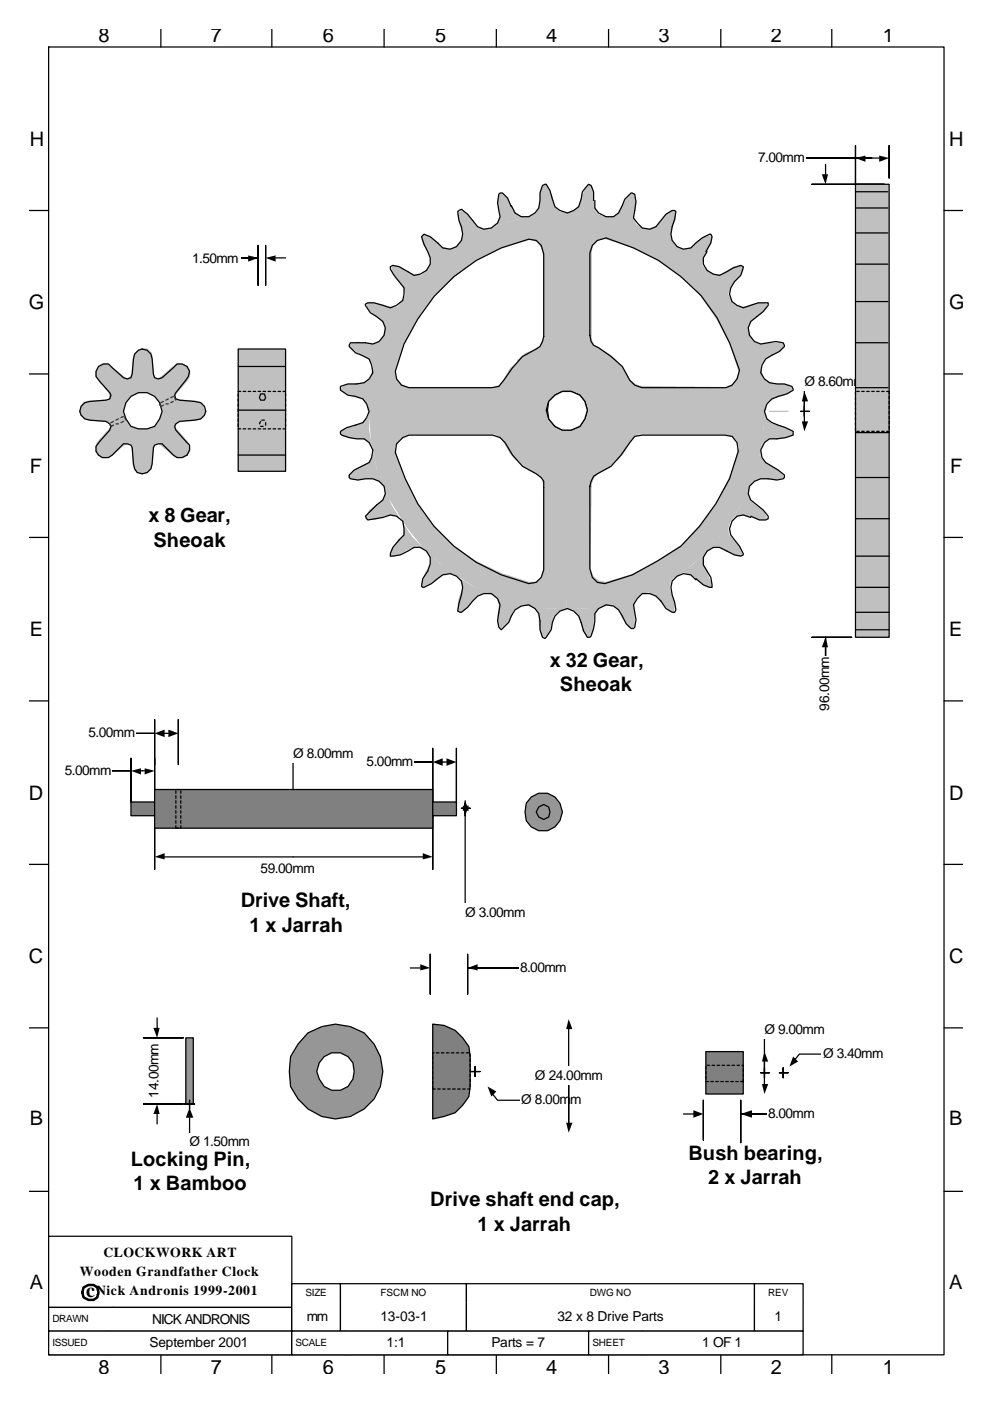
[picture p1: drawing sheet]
<svg xmlns="http://www.w3.org/2000/svg" width="210mm" height="297mm" viewBox="0 0 210 297" stroke-linecap="round" stroke-linejoin="round" font-family="sans-serif">
<g fill="none" stroke="#000" stroke-width=".26">
<path d="M10.3 10h190v277.2h-190zM34.1 6.2v3.8M57.7 6.2v3.8M81.5 6.2v3.8M105.3 6.2v3.8M129.1 6.2v3.8M152.9 6.2v3.8M176.5 6.2v3.8M6.3 44.6h4M200.3 44.6h4M6.3 79.3h4M200.3 79.3h4"/>
<path d="M6.3 113.9h4M200.3 113.9h4M6.3 148.6h4M200.3 148.6h4M6.3 183.3h4M200.3 183.3h4M6.3 217.9h4M200.3 217.9h4M6.3 252.6h4M200.3 252.6h4M34.1 287.2v4.1M57.7 287.2v4.1"/>
<path d="M81.5 287.2v4.1M105.3 287.2v4.1M129.1 287.2v4.1M152.9 287.2v4.1M176.5 287.2v4.1"/>
</g>
<path d="M50.5 74h10.1v25.9h-10.1z" fill-rule="evenodd" fill="#c0c0c0" stroke="#000" stroke-width=".26"/>
<g fill="none" stroke="#000" stroke-width=".26">
<path d="M50.5 77.7h10.1M50.5 87h10.1M50.5 96.5h10.1M50.5 90.9h.6M50.5 83h.6M50.5 83.5v.5M50.5 84.6v.5M50.5 85.6v.6M50.5 86.7v.5M50.5 87.8v.5M50.5 88.8v.5M50.5 89.9v.5"/>
<path d="M51.6 90.9h.5M51.6 83h.5M52.7 90.9h.5M52.7 83h.5M53.7 90.9h.5M53.7 83h.5M54.8 90.9h.5M54.8 83h.5M55.8 90.9h.6M55.8 83h.6M56.9 90.9h.5M56.9 83h.5"/>
<path d="M57.9 90.9h.6M57.9 83h.6M59 90.9h.5M59 83h.5M60.1 90.9h.5M60.1 83h.5M60.6 83.5v.5M60.6 84.6v.5M60.6 85.6v.6M60.6 86.7v.5M60.6 87.8v.5M60.6 88.8v.5"/>
<path d="M60.6 89.9v.5"/>
</g>
<path d="M55.3 83.5h.8l.3 .8-.3 .5h-.8l-.3-.5z" fill-rule="evenodd" fill="#c0c0c0" stroke="#000" stroke-width=".26"/>
<path d="M55.3 89.3l-.3 .6M55.3 90.4h.5M55.6 89.1h.5M56.4 89.6v.5" fill="none" stroke="#000" stroke-width=".26"/>
<path d="M54.8 52v8.5zM56.4 52v8.5zM45.8 54.7h9z" fill-rule="evenodd" fill="#fff"/>
<path d="M50.5 54.7h2.4M54.8 52v8.5v-8.5M54.8 54.7h-9h9M56.4 52v8.5v-8.5M58.5 54.7h2.1" fill="none" stroke="#000" stroke-width=".26"/>
<path d="M52.7 54.2l2.1 .5-2.1 .8zM56.4 54.7l2.1-.5v1.3z" fill="#000"/>
<path d="M40.5 52.6h10.6v4.2h-10.6z" fill-rule="evenodd" fill="#fff"/>
<path d="M39.4 220h1.6v14.1h-1.6z" fill-rule="evenodd" fill="#969696" stroke="#000" stroke-width=".26"/>
<path d="M39.2 234.1h2.1zM40.2 233.3v1.8z" fill-rule="evenodd" fill="#fff"/>
<path d="M39.2 234.1h2.1h-2.1M40.2 235.1v-1.8v1.8M40.2 237v5.3" fill="none" stroke="#000" stroke-width=".26"/>
<path d="M40.2 234.9l.8 2.1h-1.6z" fill="#000"/>
<g fill="#fff">
<path d="M40 240.2h13.4v3.9h-13.4z" fill-rule="evenodd"/>
<path d="M30.4 234.1h8.5zM30.4 220h8.5z" fill-rule="evenodd"/>
</g>
<path d="M33.3 215.8v2.4M30.4 234.1h8.5h-8.5M30.4 220h8.5h-8.5M33.3 236.2v2.1" fill="none" stroke="#000" stroke-width=".26"/>
<path d="M32.5 217.9h1.4l-.6 2.1zM33.3 234.1l.6 2.1h-1.4z" fill="#000"/>
<g fill="#fff">
<path d="M30.7 221.1h4v12.2h-4z" fill-rule="evenodd"/>
<path d="M161.4 227.5h1.8zM162.2 226.4v2.1z" fill-rule="evenodd"/>
</g>
<path d="M162.2 218.5v9v-2.4M161.4 227.5h1.8h-1.8M162.2 228.5v-2.1v2.1M162.2 227.5v2.6" fill="none" stroke="#000" stroke-width=".26"/>
<path d="M162.2 223l.8 2.1h-1.3zM161.7 229.8h1.3l-.8 2.2z" fill="#000"/>
<g fill="#fff">
<path d="M161.9 216.3h13.5v4h-13.5z" fill-rule="evenodd"/>
<path d="M165.4 227.5h1.8zM166.2 226.4v2.1z" fill-rule="evenodd"/>
</g>
<path d="M165.4 227.5h1.8h-1.8M166.2 228.5v-2.1v2.1M174.6 223.5h-5l-1.1 1.3" fill="none" stroke="#000" stroke-width=".26"/>
<path d="M168.3 224l1 1.1-1.8 1z" fill="#000"/>
<g fill="#fff">
<path d="M174.4 221.4h13.2v3.9h-13.2z" fill-rule="evenodd"/>
<path d="M149.2 233.3v8.4zM157.2 233.3v9zM157.2 236.2h10.8z" fill-rule="evenodd"/>
</g>
<path d="M145 236.2h2.4M149.2 233.3v8.4v-8.4M157.2 233.3v9v-9M157.2 236.2h10.8h-10.8M159.3 236.2h2.1" fill="none" stroke="#000" stroke-width=".26"/>
<path d="M147.1 235.4l2.1 .8-2.1 .8zM157.2 236.2l2.3-.8v1.6z" fill="#000"/>
<path d="M162.7 234.1h10.3v3.9h-10.3z" fill-rule="evenodd" fill="#fff"/>
<path d="M149.8 223h7.9v9h-7.9z" fill-rule="evenodd" fill="#808080" stroke="#000" stroke-width=".26"/>
<g fill="none" stroke="#000" stroke-width=".26">
<path d="M149.8 229.3h.5M149.8 226.1v.6M149.8 227.2v.5M149.8 228.2v.6M150 225.9h.5M150.8 229.3h.5M151.1 225.9h.5M151.9 229.3h.5M152.1 225.9h.6M152.9 229.3h.6M153.2 225.9h.5M154 229.3h.5"/>
<path d="M154.3 225.9h.5M155 229.3h.6M155.3 225.9h.5M156.1 229.3h.5M156.4 225.9h.5M157.4 225.9h.3v.2M157.7 228.8v.5h-.5M157.7 226.7v.5M157.7 227.7v.5"/>
</g>
<path d="M97.9 171.4h1.8zM98.7 170.3v2.1z" fill-rule="evenodd" fill="#fff"/>
<path d="M97.9 171.4h1.8h-1.8M98.7 172.4v-2.1v2.1M98.7 172.9v-1.5v22.2M98.7 169.8v1.6" fill="none" stroke="#000" stroke-width=".26"/>
<path d="M98.7 169.8l.8 2.1h-1.3zM98.2 170.8h1.3l-.8 2.1z" fill="#000"/>
<g fill="#fff">
<path d="M98.4 191.5h13.5v3.9h-13.5z" fill-rule="evenodd"/>
<path d="M61.9 272.2h10.3v3.9h-10.3z" fill-rule="evenodd"/>
</g>
<path d="M10.3 262.1h51.6v15.1h-51.6z" fill-rule="evenodd" fill="#fff" stroke="#000" stroke-width=".26"/>
<path d="M61.9 276.1v-3.9h10.3v3.9" fill="none" stroke="#000" stroke-width=".26"/>
<path d="M72.2 272.2h26.8v3.9h-26.8z" fill-rule="evenodd" fill="#fff"/>
<path d="M72.2 276.1v-3.9h26.8v3.9" fill="none" stroke="#000" stroke-width=".26"/>
<path d="M99 272.2h61.1v3.9h-61.1z" fill-rule="evenodd" fill="#fff"/>
<path d="M99 276.1v-3.9h61.1v3.9" fill="none" stroke="#000" stroke-width=".26"/>
<path d="M160.1 272.2h10.3v3.9h-10.3z" fill-rule="evenodd" fill="#fff"/>
<path d="M160.1 276.1v-3.9h10.3v3.9" fill="none" stroke="#000" stroke-width=".26"/>
<path d="M10.3 277.2h13.5v5h-13.5z" fill-rule="evenodd" fill="#fff"/>
<path d="M23.8 277.2h-13.5v5h13.5" fill="none" stroke="#000" stroke-width=".26"/>
<path d="M23.8 277.2h38.1v5h-38.1z" fill-rule="evenodd" fill="#fff"/>
<path d="M23.8 277.2h38.1v5h-38.1" fill="none" stroke="#000" stroke-width=".26"/>
<path d="M61.9 276.1h10.3v6.1h-10.3z" fill-rule="evenodd" fill="#fff"/>
<path d="M61.9 276.1v6.1h10.3v-6.1" fill="none" stroke="#000" stroke-width=".26"/>
<path d="M72.2 276.1h26.8v6.1h-26.8z" fill-rule="evenodd" fill="#fff"/>
<path d="M72.2 276.1v6.1h26.8v-6.1" fill="none" stroke="#000" stroke-width=".26"/>
<path d="M99 276.1h61.1v6.1h-61.1z" fill-rule="evenodd" fill="#fff"/>
<path d="M99 276.1v6.1h61.1v-6.1" fill="none" stroke="#000" stroke-width=".26"/>
<path d="M160.1 276.1h10.3v6.1h-10.3z" fill-rule="evenodd" fill="#fff"/>
<path d="M160.1 276.1v6.1h10.3v-6.1" fill="none" stroke="#000" stroke-width=".26"/>
<path d="M10.3 282.2h12.5v5h-12.5z" fill-rule="evenodd" fill="#fff"/>
<path d="M22.8 282.2h-12.5v5h12.5" fill="none" stroke="#000" stroke-width=".26"/>
<path d="M22.8 282.2h39.1v5h-39.1z" fill-rule="evenodd" fill="#fff"/>
<path d="M22.8 282.2h39.1v5h-39.1" fill="none" stroke="#000" stroke-width=".26"/>
<path d="M61.9 282.2h11.4v5h-11.4z" fill-rule="evenodd" fill="#fff"/>
<path d="M73.3 282.2h-11.4v5h11.4" fill="none" stroke="#000" stroke-width=".26"/>
<path d="M73.3 282.2h21.7v5h-21.7z" fill-rule="evenodd" fill="#fff"/>
<path d="M73.3 282.2h21.7v5h-21.7" fill="none" stroke="#000" stroke-width=".26"/>
<path d="M95 282.2h29.9v5h-29.9z" fill-rule="evenodd" fill="#fff" stroke="#000" stroke-width=".26"/>
<path d="M124.9 282.2h11.4v5h-11.4z" fill-rule="evenodd" fill="#fff"/>
<path d="M136.3 282.2h-11.4v5h11.4" fill="none" stroke="#000" stroke-width=".26"/>
<path d="M136.3 282.2h34.1v5h-34.1z" fill-rule="evenodd" fill="#fff"/>
<path d="M136.3 282.2h34.1v5h-34.1" fill="none" stroke="#000" stroke-width=".26"/>
<path d="M172.2 135.1h8.5zM172.2 39.1h15.4zM175.2 135.1v10.1z" fill-rule="evenodd" fill="#fff"/>
<path d="M172.2 39.1h15.4h-15.4M175.2 34.8v2.4M172.2 135.1h8.5h-8.5M175.2 135.1v10.1v-10.1M175.2 137.2v2.1" fill="none" stroke="#000" stroke-width=".26"/>
<path d="M174.4 37h1.3l-.5 2.1zM175.2 135.1l.5 2.1h-1.3z" fill="#000"/>
<g fill="#fff">
<path d="M173 139.1h4v12.2h-4z" fill-rule="evenodd"/>
<path d="M181.5 30.9v8.2zM188.6 30.9v6.8zM165.9 33.5h19z" fill-rule="evenodd"/>
</g>
<path d="M181.5 30.9v8.2v-8.2M183.6 33.5h2.9M184.9 33.5h-19h19M188.6 30.9v6.8v-6.8" fill="none" stroke="#000" stroke-width=".26"/>
<path d="M181.5 33.5l2.1-.5v1.3zM186.5 33l2.1 .5-2.1 .8z" fill="#000"/>
<g fill="#fff">
<path d="M160.6 31.4h10.3v4h-10.3z" fill-rule="evenodd"/>
<path d="M169.9 87.2h1.8zM170.7 86.2v2.1z" fill-rule="evenodd"/>
</g>
<path d="M169.9 87.2h1.8h-1.8M170.7 88.3v-2.1v2.1M170.7 80.9v6.3v-2.4M170.7 87.2v2.4" fill="none" stroke="#000" stroke-width=".26"/>
<path d="M170.7 83l.7 2.1h-1.3zM170.1 89.3h1.3l-.7 2.2z" fill="#000"/>
<path d="M170.4 78.8h13.5v4.2h-13.5z" fill-rule="evenodd" fill="#fff"/>
<path d="M181.5 39.1h7.1v96h-7.1z" fill-rule="evenodd" fill="#c0c0c0" stroke="#000" stroke-width=".26"/>
<g fill="none" stroke="#000" stroke-width=".26">
<path d="M181.5 56h6.9M181.5 49.4h6.9M181.5 44.1h6.9M181.5 40.7h6.9M181.5 72.7h6.9M181.5 63.9h6.9M181.5 91.7h7.1M181.5 82.2h6.9M181.5 83.3v.5M181.5 84.3v.5M181.5 85.4v.5M181.5 86.4v.6"/>
<path d="M181.5 87.5v.5M181.5 88.5v.6M181.5 89.6v.5M181.5 90.7v.5M181.8 83h.5M181.8 91.5h.5M182.8 83h.6M182.8 91.5h.6M183.9 83h.5M183.9 91.5h.5M184.9 83h.6M184.9 91.5h.6"/>
<path d="M186 83h.5M186 91.5h.5M187.1 83h.5M187.1 91.5h.5M188.1 83h.5v.5M188.1 91.5h.5M188.6 84v.6M188.6 85.1v.5M188.6 86.2v.5M188.6 87.2v.6M188.6 88.3v.5M188.6 89.3v.6"/>
<path d="M188.6 90.4v.5M181.5 101.2h7.1M181.5 110h7.1M181.5 117.9h7.1M181.5 124.5h7.1M181.5 129.8h7.1M181.5 133.5h7.1"/>
</g>
<path d="M99.2 202.3v8.5zM91.3 202.3v8.5zM99.2 205.2h16.2z" fill-rule="evenodd" fill="#fff"/>
<path d="M87 205.2h2.2M91.3 202.3v8.5v-8.5M99.2 202.3v8.5v-8.5M99.2 205.2h16.2h-16.2M101.3 205.2h2.2" fill="none" stroke="#000" stroke-width=".26"/>
<path d="M89.2 204.4l2.1 .8-2.1 .6zM99.2 205.2l2.1-.8v1.4z" fill="#000"/>
<g fill="#fff">
<path d="M110.1 203.1h10.3v4h-10.3z" fill-rule="evenodd"/>
<path d="M99.7 227.2h2.2zM100.8 226.1v2.1z" fill-rule="evenodd"/>
</g>
<path d="M99.7 227.2h2.2h-2.2M100.8 228.2v-2.1v2.1M104.5 232l1.1 1.3h5" fill="none" stroke="#000" stroke-width=".26"/>
<path d="M103.5 230.4l1.8 1-1.1 1.1z" fill="#000"/>
<g fill="#fff">
<path d="M110.3 231.2h13.5v3.9h-13.5z" fill-rule="evenodd"/>
<path d="M119.9 228.2h1.8zM120.6 227.2v1.8z" fill-rule="evenodd"/>
</g>
<path d="M120.6 218.2v10M119.9 228.2h1.8h-1.8M120.6 229v-1.8v1.8M120.6 238v-9.8v10.4" fill="none" stroke="#000" stroke-width=".26"/>
<path d="M120.6 216.1l.8 2.1h-1.3zM120.1 238h1.3l-.8 2.2z" fill="#000"/>
<path d="M113.2 226.1h15.1v4h-15.1z" fill-rule="evenodd" fill="#fff"/>
<path d="M91.8 217.1l2.4 .3 2.4 1.1 1.6 1.5 1.3 1.9 .2 2.1v6.4l-.2 2.1-1.3 1.8-1.6 1.6-2.4 .8-2.4 .5z" fill-rule="evenodd" fill="#808080" stroke="#000" stroke-width=".26"/>
<g fill="none" stroke="#000" stroke-width=".26">
<path d="M91.8 230.4v.5h.5M91.8 224v.5M91.8 225.1v.5M91.8 226.1v.6M91.8 227.2v.5M91.8 228.2v.6M91.8 229.3v.5M92.1 223.2h-.3v.3M92.6 223.2h.5M92.9 230.9h.5M93.7 223.2h.5M93.9 230.9h.6"/>
<path d="M94.7 223.2h.5M95 230.9h.5M95.8 223.2h.5M96 230.9h.6M96.8 223.2h.6M97.1 230.9h.5M97.9 223.2h.5M98.2 230.9h.5M99 223.2h.5M99.2 230.9h.5M99.7 223.5v.5M99.7 224.5v.6"/>
<path d="M99.7 225.6v.5M99.7 226.7v.5M99.7 227.7v.5M99.7 228.8v.5M99.7 229.8v.6"/>
</g>
<g fill="#c0c0c0" stroke="#c0c0c0" stroke-width=".26">
<path d="M78.3 86.7l41 .3-3.4-.3-6.4 10.8-1.3-1.5-1.8-3.2-1.4-.8h-18.2l-1.9 1-1.3 1.9a38.6 38.6 0 0 0 12.2 20.6l5 3.5 5.6 2.6 5.8 1.9h1.3l1.3-.8 .6-1.9v-18l-.3-1.3-.5-.8-.8-.2-2.4-1.4-1.9-2.1 6.7-10.6a4.1 4.1 0 0 0 4.2 4.5l-.3 38.1-6.6-.2a42.4 42.4 0 0 1-30.7-22.8l-2.6-6.1-1.4-6.6z" fill-rule="evenodd"/>
<path d="M90.5 57.3a43.1 43.1 0 0 1 29.9-12.1v41l.2-3.5-10.8-6.3 1.6-1.3 1.8-.8 1.4-.8 .8-1.6v-18.3l-.6-1.3-.8-1.1-1.6-.5-5.8 1.6-5.5 2.6-4.8 3.7a37.4 37.4 0 0 0-12.7 20.4l.5 1.3 .8 1.1 1.6 .8h18.3l1.3-.5 .8-1.1 1.3-2.4 2.1-1.6 10.3 6.1-1.5 .3-1.6 1-1.1 1.4-.2 1.8-38.1-.2a42 42 0 0 1 12.4-29.7z" fill-rule="evenodd"/>
<path d="M121.2 87l41-.3-.5 6.6-1.4 6.6-2.6 6.1-3.4 5.6-4.3 5.3a44 44 0 0 1-23 11.9l-6.6 .2-.3-37.8a4.1 4.1 0 0 0 4.5-4.2l6.4 10-1.9 2.1-2.4 1.4-.8 .7-.5 1.4-.3 18.2 .8 1.6 1.1 .8 1.6 .3 5.5-1.6 5.6-2.9 5-3.5a38.6 38.6 0 0 0 12.2-20.6l-.5-1.6-1.1-.8-1.6-.5h-18.2l-1.4 .8-1.8 3.2-1.3 1.5-6.4-10.5z" fill-rule="evenodd"/>
<path d="M120.1 45.2a42 42 0 0 1 42.4 41.8h-37.9a4.1 4.1 0 0 0-4.5-4.3l10.3-6.3 1.9 1.8 1.3 2.4 1.1 .8 1 .5 18.6 .3 1.3-.8 .8-1.1 .5-1.3-1.9-5.8-2.9-5.6a34.1 34.1 0 0 0-18.2-15.3l-5.8-1.9-1.4 .6-1 1-.3 1.6v18.3l.5 1.3 3.2 1.9 1.6 1.3-10.6 6.3 .3 3.5z" fill-rule="evenodd"/>
</g>
<g fill="#c0c0c0">
<path d="M124.4 39.6l.7-.5 .6 .5 .2 1.1 .3 3.4 .8 1.3 1.3 .5-3.9-.5-4-.2 1.3-.6 1.1-1z" fill-rule="evenodd"/>
<path d="M128.3 45.9h1.9l1-1 2.4-3.7 .8-.3 .5 1.9-.5 3.1 .5 1.6 1.4 .8-3.7-1.3z" fill-rule="evenodd"/>
<path d="M136.3 48.3l1.5 .3 1.6-.8 1.9-2.4 1-.8h.8l.3 .6v1.3l-.5 1-.6 2.2 .3 1.5 1.1 1.1-3.5-2.1z" fill-rule="evenodd"/>
<path d="M143.7 52.3l1.3 .5 1.6-.2 1.3-1.4 1.1-.8 1-.5h.8l.3 .8-.3 1.1-1.6 2.9-.2 1.6 1 1.3-3.2-2.9z" fill-rule="evenodd"/>
<path d="M150 57.3l1.3 .8h1.6l2.7-1.6 1.3-.2 .8 .2v.8l-.5 1.1-2.2 2.4-.5 1.6 .5 1.3z" fill-rule="evenodd"/>
<path d="M155 63.9l1.4 .8 1.6 .3 2.9-.8h1.3l.5 .3v.8l-1.6 1.6-1.8 1.3-.6 1.3 .3 1.6-1.8-3.7z" fill-rule="evenodd"/>
<path d="M159 71.1l1.1 1.3 1.3 .5 1.8-.2h2.7l.5 .5-.2 .5-.8 .8-2.9 1.6-1.1 1.3v1.6l-.8-3.9z" fill-rule="evenodd"/>
<path d="M161.4 79l.8 1.3 1.3 .8 1.6 .3h1.3l1.3 .5 .6 .6-1.3 1-3.2 1.1-1.3 1-.3 1.6-.3-4.2z" fill-rule="evenodd"/>
<path d="M162.2 87.2l.5 1.6 1.1 1.1 1.6 .2 1.3 .6 1 .5 .6 .8-.6 .5-1 .3-1.3 .2h-2.2l-1.3 .8-.5 1.6 .5-4.2z" fill-rule="evenodd"/>
<path d="M161.4 95.4v1.6l1.1 1.1 2.6 1.6 1.3 1.5-1.8 .6-1.4-.3h-1.8l-1.6 .5-.8 1.1 1.3-3.7z" fill-rule="evenodd"/>
<path d="M159 103.1l-.3 1.9 .6 1.3 1.3 1 1.3 .8 .8 1.9-.8 .2h-1l-1.1-.5-2.1-.5-1.6 .2-1.1 1.1 2.2-3.4z" fill-rule="evenodd"/>
<path d="M155 110.5l-.5 1.6 .3 1.3 2.1 2.4 .5 1.3v.8h-.8l-1-.2-2.9-1.6h-1.6l-1.3 .8 2.9-3.2z" fill-rule="evenodd"/>
<path d="M143.4 122.1l3.4-2.3 3.2-2.9-.8 1.3v1.6l.8 1.3 1.1 2.6-.3 .8h-.8l-1-.5-2.4-2.1-1.6-.5z" fill-rule="evenodd"/>
<path d="M136.3 125.9l3.7-1.6 3.4-2.4-1.1 1.3-.2 1.6 1 2.9v1.3l-.2 .8-.8-.2-2.9-3.2-1.6-.8z" fill-rule="evenodd"/>
<path d="M128.3 128.2l4-.8 4-1.5-1.4 1-.5 1.6 .3 1.6v2.6l-.6 .6-.8-.3-1.3-1.9-.8-1.8-1.3-1.1z" fill-rule="evenodd"/>
<path d="M120.1 129h4.3l3.9-.8-1.3 .8-.8 1.4-.3 1.5v1.6l-.5 1.1-.5 .5-1.3-1.3-.8-3.2-1.1-1.3z" fill-rule="evenodd"/>
<path d="M111.9 128.2l4.3 .8h3.9l-1.6 .6-1 1-.3 1.6-.5 1.6-.5 1-.8 .3-.6-.5-.5-2.1v-2.1l-.8-1.4z" fill-rule="evenodd"/>
<path d="M104.2 125.9l3.7 1.5 4 .8-1.6 .3-1.3 .8-.5 1.6-.8 1.3-.8 .8-.8 .3-.5-1.6 .2-3.5-.5-1.6z" fill-rule="evenodd"/>
<path d="M96.8 122.1l3.5 2.2 3.7 1.6h-1.6l-1.3 .5-1.9 2.4-1 .8-.8 .2a5.7 5.7 0 0 1 .8-5l-.3-1.6z" fill-rule="evenodd"/>
<path d="M90.5 116.9l2.9 2.6 3.4 2.4-1.6-.3-1.3 .3a12.8 12.8 0 0 1-4.5 2.6 7.3 7.3 0 0 1 1.9-4.7v-1.9z" fill-rule="evenodd"/>
<path d="M85.2 110.5l2.4 3.4 2.9 3-1.3-.8h-1.6l-2.9 1.6-1.1 .2h-.8v-.8l.5-1 2.2-2.7 .2-1.6z" fill-rule="evenodd"/>
<path d="M81.5 103.1l1.6 4 2.1 3.4-1.1-1.1-1.6-.2-2.9 1h-1.3l-.8-.2 .8-1.9 2.7-1.8 .8-1.6z" fill-rule="evenodd"/>
<path d="M79.1 95.4l.8 4 1.6 3.7-1.1-1.1-1.6-.5h-1.5l-1.4 .3-2.1-.6 1.3-1.5 3-1.6 1-1.4z" fill-rule="evenodd"/>
<path d="M72.5 91.2l1.1-.5 1.3-.3 1.8-.8 1.4-1.1 .2-1.3v4l.8 4.2-.8-1.6-1.3-.8h-1.6l-2.6-.5-.6-.8z" fill-rule="evenodd"/>
<path d="M72.2 82.5l.6-.6 1-.5h1.3l1.9-.3 1.6-.8 .5-1.3-.8 4v4.2l-.5-1.6-1.1-1-3.1-1.1-1.1-.5z" fill-rule="evenodd"/>
<path d="M74.1 73.2l.8-.5 1-.3 3.2 .5 1.6-.5 .8-1.3-1.3 4-1.1 3.9v-1.6l-1-1.3-2.7-1.6-1.1-.8z" fill-rule="evenodd"/>
<path d="M77.8 64.2l.5-.3 4.2 1.1h1.9l1.1-1.3-2.4 3.7-1.6 3.7 .3-1.6-.8-1.6-1.4-.8-1-1-.8-1.1z" fill-rule="evenodd"/>
<path d="M83.1 56.5l.8-.2 1 .2 1.1 .8 1.8 .8 1.6 .3 1.4-.8-3 2.9-2.3 3.4 .5-1.5-.5-1.6-1.9-2.4-.5-1.1z" fill-rule="evenodd"/>
<path d="M89.7 49.7l1.6 .5 2.6 2.1 1.6 .5 1.3-.5-6.3 5 .8-1.3v-1.6l-1.6-2.6-.3-1.4z" fill-rule="evenodd"/>
<path d="M97.6 44.6h.6l1 .8 2.1 2.7 1.4 .5 1.5-.3-3.7 1.9-3.7 2.1 1.1-1.3 .3-1.3-.6-1.6-.5-2.7z" fill-rule="evenodd"/>
<path d="M105.8 41.5l.6-.6 .5 .3 .8 .8 1.6 2.9 1.3 1h1.6l-4.3 1.1-3.7 1.3 1.4-1 .5-1.4-.5-3.1z" fill-rule="evenodd"/>
<path d="M115.6 39.1l.6 .5 1 2.1 .5 2.1 1.1 1.1 1.6 .3-4.2 .2-4 .5 1.3-.5 .8-1.3 .3-1.9v-1.3l.5-1.3z" fill-rule="evenodd"/>
</g>
<path d="M115.4 87.2h9.7M120.4 82.2v10.1M163.2 87.2h4" fill="none" stroke="#c0c0c0" stroke-width=".26"/>
<path d="M96.3 58.6l4.8-3.4 5.3-2.6 5.8-1.9 1.6 .3 1 1 .6 1.9v17.4l-.3 1.1-.5 1.1-3.7 2.1-2.2 2.4-2.9 3.9-1.6 .3h-17.4l-1.6-.5-1.1-1.4-.2-1.5 1.8-5.9 2.9-5.3 3.5-4.7zM108.5 43.8l-.8-1.8-1.1-1.1h-.5l-.3 .3-.2 1.8 .2 1.6a2.95 2.95 0 0 1-.9 3.4 2.95 2.95 0 0 1-3.6 .1l-2.1-2.7-1.3-1-.8 .5 .3 1.8 .5 1.4a3.4 3.4 0 0 1-2.4 4.7l-1.6-.2-2.6-2.4-1.3-.5-.6 .5 .6 1.6 .8 1.6a3 3 0 0 1-1.6 4.7l-1.4 .3-3.1-1.9-1.4-.2-.5 .2v.6l.8 1.3 2.1 2.6v1.4l-.2 1.3-1.4 1-1.3 .6-3.4-1.1h-1.3l-.6 .3v.2l1.1 1.6 1.3 .8a3 3 0 0 1 1.6 4 3 3 0 0 1-4 1.6h-3.2l-.2 .8 1.3 1.3 2.9 1.3 .5 1.3 .3 1.6-.8 1.3-1 .8-1.6 .3h-1.9l-1.6 .5v.8l1.6 1.1 1.6 .2 1.6 .6 .8 1 .5 1.6-.5 1.3-.8 1.1-3.4 1.1-1.4 .8v.5a8.1 8.1 0 0 0 5.1 1l1 .8 .8 1.6-.3 1.6-.5 1.1-3.2 1.6-1 1v.5l.2 .3 1.6 .3 1.6-.3h1.6a2.83 2.83 0 0 1 2.1 4.5l-1.3 1.1-2.4 2.3 .6 .8 3.1-.5 1.6-.5 1.3 .2 1.4 1.1 .2 1.6v1.3l-2.4 2.7-.5 1.3v.5l2.1-.2 1.6-.8a2.82 2.82 0 0 1 3.4-.5 2.82 2.82 0 0 1 1.4 3.1l-.5 1.6-1.1 1.6-.3 1.6 .3 .2h.3l1.5-.8 1.4-1a3.1 3.1 0 0 1 4-.5 3.1 3.1 0 0 1 1 3.9l-.8 3.5 .5 .2h.3l1.3-1 2.1-2.4 1.4-.5h1.5l1.4 1 .5 1.3-.5 3.5 .2 1.3 .6 .5 1.5-1.6 .6-1.3 .8-1.3 1.3-.8 1.6-.3 1.3 .8 .8 1.1 .3 1.6v1.8l.5 1.6 .5 .3 1.3-1.9 .3-1.6 .5-1.3 1.1-1 1.6-.6 1.3 .6 1.1 1 1 3.2 .8 1.3h.5a8.1 8.1 0 0 0 1.1-5l.8-1.1a3.1 3.1 0 0 1 5 1.6l.8 1.6 1.1 1.1h.5l.3-.3 .2-1.6-.5-3.2 .8-1.3 1.1-1h1.5l1.4 .5 1 1 1.1 1.6 1.3 .8h.5l.3-.5-.3-1.6-.5-1.6a3.1 3.1 0 0 1 .5-3.5 3.1 3.1 0 0 1 3.5-.7l1 1M125.9 42.5v-1.8l-.5-1.4-.5-.2-1.3 1.6-.3 1.5-.5 1.6-1.1 .8-1.3 .6-1.6-.6-1.1-.8-1-3.4-.8-1.3-.8 .2-.5 1.6v1.6a3.1 3.1 0 0 1-2.6 3.5 3.1 3.1 0 0 1-3.5-2.4M126.2 42.5v1.6l.8 1.1 1.6 .7h1.6l1-.7 1.4-3 1.3-1.3h.2l.6 .3 .2 1.6-.5 3.4 1.9 2.1 1.5 .3 1.4-.5 2.1-2.7 1.3-.8h.5l.3 .3-.3 1.6-.5 1.6a3.4 3.4 0 0 0 2.4 4.7l1.6-.2a8.1 8.1 0 0 1 4.2-2.9l.3 .5-.3 1.3-1 1.9M126.7 51l1.9-.6a41.9 41.9 0 0 1 20.1 12.2l3.4 4.8 2.7 5.3 2.1 5.8-.5 1.8-1.1 1.4-1.3 .5h-17.7l-1.6-.5-1.1-1.1-1.6-2.9-2.4-2.1-2.6-1.9-1.1-.5-.5-.8-.3-1.3v-17.5l.6-1.6zM150 53.4a2.81 2.81 0 0 0 1.3 4.7l1.4 .3 2.9-1.6 1.6-.5 .5 .2-.5 1.9-1.4 1.3a3.2 3.2 0 0 0-.9 3.4 3.2 3.2 0 0 0 2.8 2.2l3.2-1.1h2.1v.5l-1.1 1.4-1.3 1a3 3 0 0 0-1.9 3.2 3 3 0 0 0 2.7 2.6l3.2-.5 1.6 .3 .2 .8-1 1-2.9 1.6-.8 1.3-.3 1.6 .8 1.3 1 .8 1.6 .3h1.6l1.6 .5 .3 .6v.2l-1.3 .8-3.2 1.1-1.1 1-.5 1.6 .5 1.6 1.1 .8 2.9 1.1 1.6 .8v.8l-1.6 .5-1.9 .2h-1.6l-1 .8-.8 1.6 .3 1.6 .8 1.1 2.6 1.6 1.3 1v.5l-.2 .3-1.4 .3-1.8-.3h-1.6a2.83 2.83 0 0 0-2.1 4.5l2.6 2.1 1.1 1.3v.6l-.5 .2h-1.4l-1.8-.8M84.1 94.1l1.4-1.3 1.3-.5h17.7l1.6 .5 1.1 1 1.5 2.7 2.2 2.4 2.9 1.6 1 .7 .6 .8v18.8l-.6 1.6-1 1.1-1.6 .2a37.1 37.1 0 0 1-26.2-22.2l-2.1-5.5zM117.7 84a4.1 4.1 0 0 1 4.3-.4 4.1 4.1 0 0 1 2.4 3.6l-.6 1.6-1 1.6-1.6 .5h-1.9l-1.6-.5-1-1.6-.5-1.6 .5-1.8zM125.9 101l3.7-2.1 2.2-2.4 2.9-4 1.6-.2h17.4l1.6 .2 1.1 1.3 .2 1.9-1.8 5.8-2.9 5.3-3.5 4.8-3.9 4.2-5.1 3.2-5.3 2.9-5.8 1.8-1.6-.2-1-1.1-.6-1.8v-17.5l.3-1.1zM159.3 109.7l-1.6-.5a3 3 0 0 0-2.7 2 3 3 0 0 0 .8 3.3l1.1 1.3 .8 1.9-.5 .2-1.4-.2-3.1-1.6a2.98 2.98 0 0 0-3.5 3.7l1.6 2.6 .3 2.1h-.6l-1.3-.5-1.6-1.3" fill="none" stroke="#000" stroke-width=".26"/>
<g fill="#fff" stroke="#000" stroke-width=".26">
<path d="M116.4 85.1a4.4 4.4 0 0 1 4.8-2.1 4.4 4.4 0 0 1 3.4 4l-.5 1.8-1.1 1.6a4.4 4.4 0 0 1-7.1-3.4z" fill-rule="evenodd"/>
<path d="M116.4 85.1a4.4 4.4 0 0 1 4.8-2.1 4.4 4.4 0 0 1 3.4 4l-.5 1.8-1.1 1.6a4.2 4.2 0 0 1-4.5 .5 4.2 4.2 0 0 1-2.3-3.9z" fill-rule="evenodd"/>
</g>
<g fill="#c0c0c0" stroke="#c0c0c0" stroke-width=".26">
<path d="M20.9 77.7l.8-.5h1.1l3.7 2.9 .5 .2 .5-.2 2.7 7.1-6.9-2.9-.3-1.3-2.6-3.2v-1z" fill-rule="evenodd"/>
<path d="M17.7 85.4l1.1-.3 4-.3 .5-.2 .2-.6 6.7 3.2-6.7 2.9-.5-.5-.8-.3-3.2-.2a2.07 2.07 0 0 1-1.9-1.4 2.07 2.07 0 0 1 .6-2.3z" fill-rule="evenodd"/>
<path d="M23.3 89.9l6.9-2.7-2.7 6.9h-.8l-.5 .3-2.4 2.1a2.08 2.08 0 0 1-2.8 .1 2.08 2.08 0 0 1-.4-2.8l2.7-2.9 .2-.5z" fill-rule="evenodd"/>
<path d="M30.2 87.2l3.1 6.6-.5 .6-.3 .8-.2 3.1a1.99 1.99 0 0 1-1.9 2.2 1.99 1.99 0 0 1-2.1-1.9l-.3-4-.2-.5-.5-.3z" fill-rule="evenodd"/>
<path d="M30.2 87.2l7.1 2.7-.3 .8 2.7 2.9a2.08 2.08 0 0 1 .1 2.8 2.08 2.08 0 0 1-2.8 .3l-3.1-2.6-.6-.3-.2 .3z" fill-rule="evenodd"/>
<path d="M30.2 87.2l6.8-3.2 .6 .8 3.9 .3 1.1 .3 .5 .8 .3 1v.8l-.8 .8-.8 .3-4 .2-.5 .3-.3 .5z" fill-rule="evenodd"/>
<path d="M33.1 80.3h.5l.8-.5 2.4-2.1a2.08 2.08 0 0 1 2.8-.1 2.08 2.08 0 0 1 .4 2.7l-2.7 3.2-.3 .5 .3 .6-7.1 2.6z" fill-rule="evenodd"/>
<path d="M28.6 75.1l.8-.8 .8-.3h1l.8 .8 .3 .8 .2 4 .3 .5 .5 .2-3.1 6.9-2.9-6.9 .5-.5 .2-.8 .3-3.2z" fill-rule="evenodd"/>
</g>
<path d="M27.8 84a4.1 4.1 0 0 1 4.3-.4 4.1 4.1 0 0 1 2.3 3.6l-.5 1.6-1.1 1.6-1.6 .5h-1.8l-1.6-.5-1.1-1.6-.5-1.6 .5-1.8z" fill-rule="evenodd" fill="#fff" stroke="#000" stroke-width=".26"/>
<path d="M20.9 77.7l1.1-.5h1l3.2 2.9 .8 .2 .8-.2 .2-.8 .3-3.2a1.99 1.99 0 0 1 2-2.1 1.99 1.99 0 0 1 2 2.1l.2 3.2 .3 .8 .8 .2 .8-.2 3.2-2.9h1l1.1 .5 .5 1.1-.2 1-2.7 3.5-.3 .5 .3 .8 .8 .2 3.2 .3 1.3 .3a1.92 1.92 0 0 1 1.1 1.7 1.92 1.92 0 0 1-1.1 1.7l-1.3 .3-3.2 .2-.8 .6-.3 .5 .3 .8 2.9 3.2a2.08 2.08 0 0 1-.9 2.4 2.08 2.08 0 0 1-2.5-.3l-2.4-2.4h-.8l-.8 .3-.3 .5-.2 3.4a1.99 1.99 0 0 1-2 2.2 1.99 1.99 0 0 1-2-2.2l-.3-3.4-.2-.5-.8-.3h-.8l-2.4 2.4-.8 .5h-1.3l-.8-.5-.5-.8v-1.1l2.9-3.4 .2-.8-.2-.5-.8-.6-3.5-.2a1.99 1.99 0 0 1-2.1-2 1.99 1.99 0 0 1 2.1-2l3.5-.3 .8-.2 .2-.8-.2-.5-2.9-3.5v-1z" fill="none" stroke="#000" stroke-width=".26"/>
<g fill="none" stroke="#333" stroke-width=".26">
<path d="M23.3 89.9l.2 .5 .6-.3M24.1 89.3l-.6 .3M24.6 89.9h.5M25.1 88.8l-.5 .3M26.2 89.3l-.5 .3M26.2 88.3l-.5 .2M26.5 88.5l.2 .6M33.9 85.6l.2 .6 .6-.3M34.7 85.1l-.6 .3M35.2 85.6h.5M35.7 84.6l-.5 .2M36.8 85.1l-.6 .3"/>
<path d="M36.8 84l-.6 .3M37 84.3l.3 .5"/>
</g>
<g fill="#969696" stroke="#000" stroke-width=".26">
<path d="M112.7 169a4.1 4.1 0 0 1 5.9 .8 4.1 4.1 0 0 1-1.2 5.8 4.1 4.1 0 0 1-5.7-1.6l-.3-1.8 .3-1.9z" fill-rule="evenodd"/>
<path d="M114.3 171.1l1.1-.5 1 .5 .3 1.1-.3 1-1 .5-1.1-.5-.5-1z" fill-rule="evenodd"/>
<path d="M65.4 219a10.5 10.5 0 0 1 11.9 0 10.2 10.2 0 0 1 3.4 11.3 10.2 10.2 0 0 1-9.5 6.9 11 11 0 0 1-9.6-6.8l-.2-3.2 .2-3.2 1.6-2.6z" fill-rule="evenodd"/>
</g>
<path d="M68.8 224a3.9 3.9 0 0 1 4.2-.5 3.9 3.9 0 0 1 2.1 3.7 3.8 3.8 0 0 1-3 4 3.8 3.8 0 0 1-4.4-2.4l-.5-1.6 .5-1.9z" fill-rule="evenodd" fill="#fff" stroke="#000" stroke-width=".26"/>
<path d="M91.8 158.7v11.3zM96.8 158.7v11.3zM82.5 161.6h9.3z" fill-rule="evenodd" fill="#fff"/>
<path d="M91.8 158.7v11.3v-11.3M96.8 158.7v11.3v-11.3M91.8 161.6h-9.3h9.3M93.7 161.6h1" fill="none" stroke="#000" stroke-width=".26"/>
<path d="M91.8 161.6l2.1-.8v1.6zM94.7 160.8l2.1 .8-2.1 .8z" fill="#000"/>
<g fill="#fff">
<path d="M77.3 159.5h10.5v3.9h-10.5z" fill-rule="evenodd"/>
<path d="M91.8 172.9v11.4zM32.8 172.9v11.4z" fill-rule="evenodd"/>
</g>
<path d="M32.8 184.3v-11.4v11.4M34.7 181.7h55M91.8 184.3v-11.4v11.4" fill="none" stroke="#000" stroke-width=".26"/>
<path d="M32.8 181.7l2.1-.8v1.3zM89.7 180.9l2.1 .8-2.1 .5z" fill="#000"/>
<g fill="#fff">
<path d="M55 181.9h11.9v4.3h-11.9z" fill-rule="evenodd"/>
<path d="M32.8 160.8v9.2zM27.8 160.8v9.2zM18.5 163.4h9.3z" fill-rule="evenodd"/>
</g>
<path d="M27.8 160.8v9.2v-9.2M27.8 163.4h-9.3h9.3M29.6 163.4h1.1M32.8 160.8v9.2v-9.2" fill="none" stroke="#000" stroke-width=".26"/>
<path d="M27.8 163.4l2.1-.5v1.3zM30.7 162.9l2.1 .5-2.1 .8z" fill="#000"/>
<g fill="#fff">
<path d="M13.5 161.3h10.3v4h-10.3z" fill-rule="evenodd"/>
<path d="M61.4 171.4h1.8zM62.2 170.6v1.8z" fill-rule="evenodd"/>
</g>
<path d="M62.2 160v11.4v-1.9M61.4 171.4h1.8h-1.8M62.2 172.4v-1.8v1.8M62.2 171.4v2.1" fill="none" stroke="#000" stroke-width=".26"/>
<path d="M62.2 167.4l.8 2.4h-1.4zM61.6 173.2h1.4l-.8 2.4z" fill="#000"/>
<g fill="#fff">
<path d="M61.9 157.9h13.5v3.9h-13.5z" fill-rule="evenodd"/>
<path d="M37.8 152.6v9.5zM32.8 152.6v9.5zM23.5 155.5h9.3z" fill-rule="evenodd"/>
</g>
<path d="M32.8 152.6v9.5v-9.5M32.8 155.5h-9.3h9.3M34.7 155.5h1M37.8 152.6v9.5v-9.5" fill="none" stroke="#000" stroke-width=".26"/>
<path d="M32.8 155.5l2.1-.8v1.6zM35.7 154.7l2.1 .8-2.1 .8z" fill="#000"/>
<path d="M18.5 153.4h10.3v3.9h-10.3z" fill-rule="evenodd" fill="#fff"/>
<g fill="#808080" stroke="#000" stroke-width=".26">
<path d="M27.8 170h5v2.9h-5z" fill-rule="evenodd"/>
<path d="M32.8 167.4h59v8.2h-59z" fill-rule="evenodd"/>
</g>
<g fill="none" stroke="#000" stroke-width=".26">
<path d="M37.3 175.1v.5h.5M37.3 167.7v.5M37.3 168.7v.5M37.3 169.8v.5M37.3 170.8v.6M37.3 171.9v.5M37.3 172.9v.6M37.3 174v.5M37.6 167.4h.5M38.4 167.7v.5M38.4 168.7v.5M38.4 169.8v.5"/>
<path d="M38.4 170.8v.6M38.4 171.9v.5M38.4 172.9v.6M38.4 174v.5M38.4 175.1v.5"/>
</g>
<path d="M91.8 170h5v2.9h-5z" fill-rule="evenodd" fill="#808080" stroke="#000" stroke-width=".26"/>
<path d="M17.7 273l1.1-.6h1l.8 .6 .3 1-.3 1.1-.8 .5h-1l-1.1-.5-.2-1.1z" fill="none" stroke="#000" stroke-width=".53"/>
<g font-size="4.2">
<text x="20.9" y="8.9">8</text>
<text x="44.7" y="8.9">7</text>
<text x="68.5" y="8.9">6</text>
<text x="92.3" y="8.9">5</text>
<text x="115.9" y="8.9">4</text>
<text x="139.7" y="8.9">3</text>
<text x="163.5" y="8.9">2</text>
<text x="187.3" y="8.9">1</text>
<text x="6.3" y="30.9">H</text>
<text x="201.3" y="30.9">H</text>
<text x="6.1" y="65.5">G</text>
<text x="201.3" y="65.5">G</text>
<text x="6.3" y="100.2">F</text>
<text x="201.6" y="100.2">F</text>
<text x="31.5" y="110.8">x 8 Gear,</text>
<text x="32.5" y="116.1">Sheoak</text>
<text x="6.3" y="134.8">E</text>
<text x="201.3" y="134.8">E</text>
<text x="116.7" y="141.5">x 32 Gear,</text>
<text x="118.8" y="146.5">Sheoak</text>
<text x="6.1" y="169.5">D</text>
<text x="201.3" y="169.5">D</text>
<text x="51.1" y="192.3">Drive Shaft,</text>
<text x="52.9" y="197.6">1 x Jarrah</text>
<text x="6.1" y="204.2">C</text>
<text x="201.3" y="204.2">C</text>
<text x="6.3" y="238.6">B</text>
<text x="201.3" y="238.6">B</text>
<text x="146" y="246">Bush bearing,</text>
<text x="27.8" y="247.3">Locking Pin,</text>
<text x="150.3" y="251">2 x Jarrah</text>
<text x="28.3" y="252.3">1 x Bamboo</text>
<text x="91.3" y="255.8">Drive shaft end cap,</text>
<text x="101.3" y="261.1">1 x Jarrah</text>
<text x="6.3" y="273.2">A</text>
<text x="18.3" y="275.1">c</text>
<text x="201.3" y="273.2">A</text>
<text x="20.9" y="291.2">8</text>
<text x="44.7" y="291.2">7</text>
<text x="68.5" y="291.2">6</text>
<text x="92.3" y="291.2">5</text>
<text x="115.9" y="291.2">4</text>
<text x="139.7" y="291.2">3</text>
<text x="163.5" y="291.2">2</text>
<text x="187.3" y="291.2">1</text>
</g>
<g font-size="2.9">
<text x="160.9" y="34.3">7.00mm</text>
<text x="40.7" y="55.7">1.50mm</text>
<text x="170.7" y="81.9">Ø 8.60mm</text>
<text x="175.9" y="150.7" transform="rotate(-90 175.9 150.7)">96.00mm</text>
<text x="18.8" y="156.3">5.00mm</text>
<text x="62.2" y="160.8">Ø 8.00mm</text>
<text x="13.8" y="164.2">5.00mm</text>
<text x="77.8" y="162.4">5.00mm</text>
<text x="55.3" y="185.1">59.00mm</text>
<text x="98.7" y="194.4">Ø 3.00mm</text>
<text x="110.3" y="206">8.00mm</text>
<text x="162.2" y="219.3">Ø 9.00mm</text>
<text x="174.6" y="224.3">Ø 3.40mm</text>
<text x="33.6" y="232.7" transform="rotate(-90 33.6 232.7)">14.00mm</text>
<text x="113.5" y="229">Ø 24.00mm</text>
<text x="110.6" y="234.1">Ø 8.00mm</text>
<text x="163" y="237">8.00mm</text>
<text x="40.2" y="243.1">Ø 1.50mm</text>
<text x="22" y="266.6">CLOCKWORK ART</text>
<text x="16.9" y="270.6">Wooden Grandfather Clock</text>
<text x="20.4" y="274.5">Nick Andronis 1999-2001</text>
<text x="32.3" y="280.6">NICK ANDRONIS</text>
<text x="65.1" y="280.1">mm</text>
<text x="80.7" y="280.1">13-03-1</text>
<text x="118.3" y="280.1">32 x 8 Drive Parts</text>
<text x="164.3" y="280.1">1</text>
<text x="31.7" y="285.7">September 2001</text>
<text x="82" y="285.7">1:1</text>
<text x="104.2" y="285.7">Parts = 7</text>
<text x="149" y="285.7">1 OF 1</text>
</g>
<g font-size="2.1">
<text x="64.8" y="274.8">SIZE</text>
<text x="80.7" y="274.8">FSCM NO</text>
<text x="125.1" y="274.8">DWG NO</text>
<text x="163" y="274.8">REV</text>
<text x="11.1" y="280.4">DRAWN</text>
<text x="11.1" y="285.4">ISSUED</text>
<text x="62.7" y="285.4">SCALE</text>
<text x="125.7" y="285.4">SHEET</text>
</g>
</svg>
